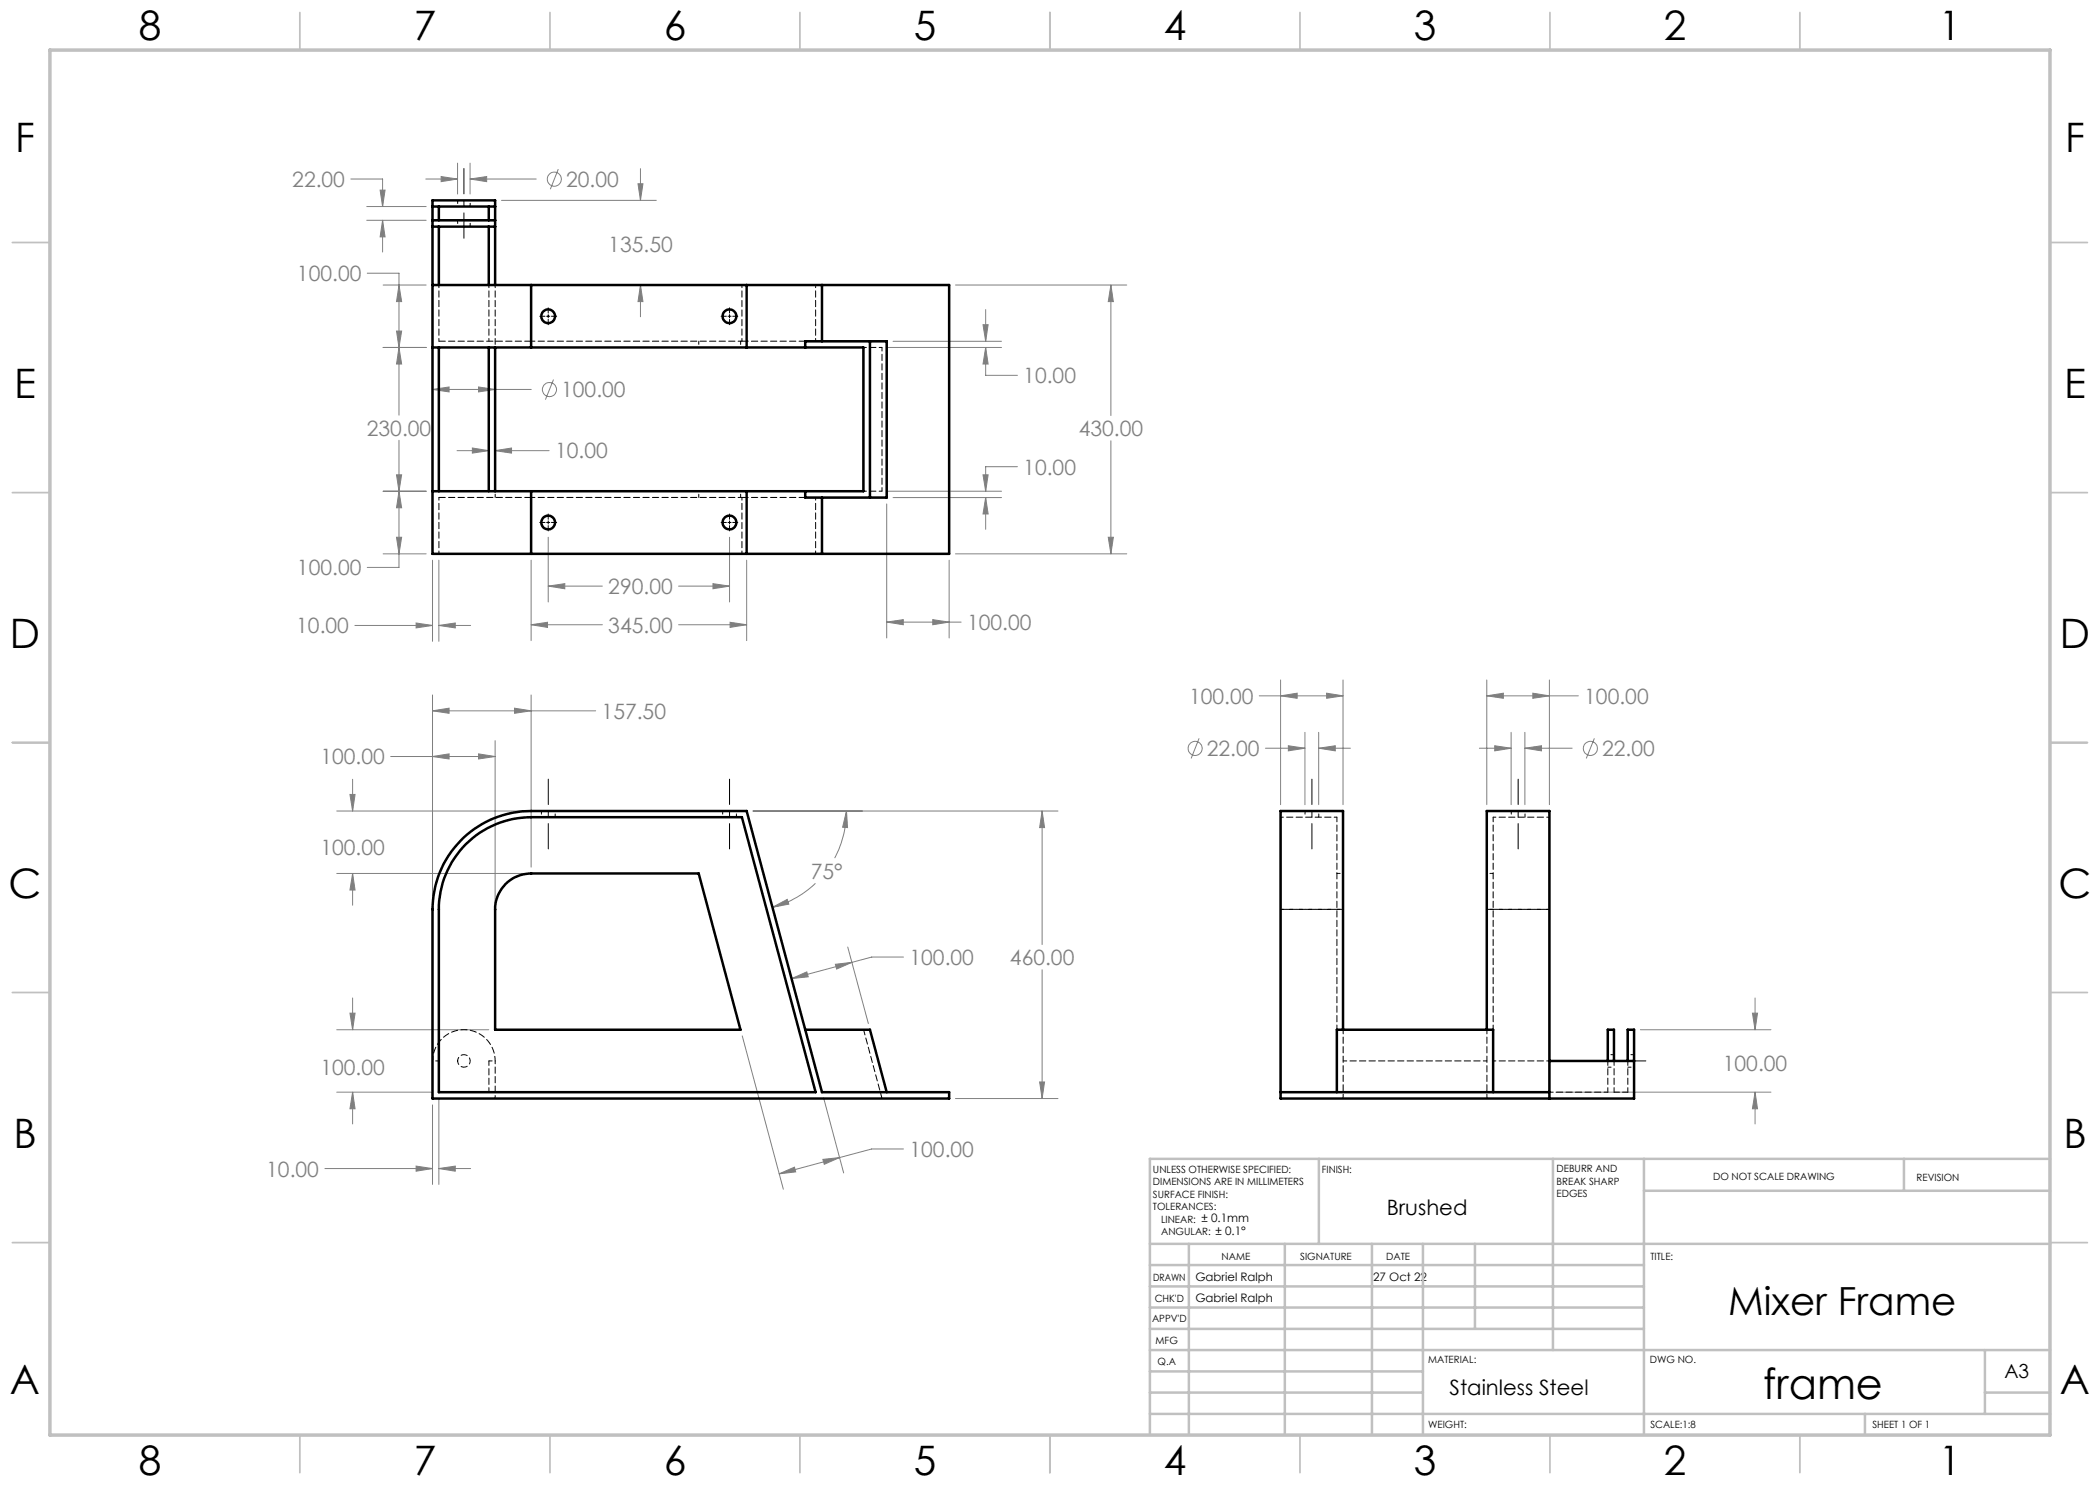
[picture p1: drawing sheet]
<svg xmlns="http://www.w3.org/2000/svg" width="420mm" height="297mm" viewBox="0 0 420 297" stroke-linecap="round" stroke-linejoin="round" font-family="sans-serif">
<g fill="none" stroke="#808080" stroke-width=".2">
<path d="M70.2 35.8h6.3v5.5M76 38h1l-.5 3.3zM85.2 35.8h6.3M88.2 35.3l3.3 .5-3.3 .5zM91.5 32.6v6.2M94 35.8l3.3-.5v1zM94 35.8h13.2M94 32.6v6.2M111.7 33.8l-1.6 4M127.6 36.8h1l-.5 3.3zM128.1 33.7v6.4M73.3 41.3h11.9"/>
<path d="M73.3 44.1h11.9M73.4 54.6h6.4v28.4M76.5 44.1l.5 3.3h-1zM76.5 44.1v6.3M76.6 57h8.6M79.8 57l.5 3.3h-1zM100.3 40.1h31M128.1 57l.5 3.3h-1zM128.1 57v6.4M191.1 57h34.3M222.2 57l.5 3.3h-1zM222.2 57v26.1"/>
<path d="M76.6 69.5h8.6M79.3 66.2h1l-.5 3.3zM79.8 69.5l.5 3.3h-1zM86.5 77.9l3.3-.5v1zM86.5 77.9h19.8M95.7 77.4l3.3 .5-3.3 .5zM99 70.8v10.3M110.7 75.9l-1.6 4M177.7 69.5h22.6M178.6 68.3h21.7M196.6 64.9h1l-.5 3.4zM197.1 69.5l.5 3.3h-1z"/>
<path d="M197.1 69.5v5.6h6.4M197.1 61.9v6.4M76.6 98.2h8.6M79.3 95h1l-.5 3.2zM79.8 98.2l.5 3.4h-1zM79.8 88v25.5h-6.4M91.4 90.1h6.4M94.5 89.6l3.3 .5-3.3 .5zM99 90.1l3.3-.5v1zM99 90.1h10.8M177.7 98.2h22.6M178.6 99.5h21.7"/>
<path d="M196.6 95h1l-.5 3.2zM197.1 99.5l.5 3.3h-1zM197.1 99.5v6.4M203.5 93.3h-6.4v4.9M222.2 88.2v22.6M76.6 110.8h8.6M79.3 107.5h1l-.5 3.3zM86.5 112v16.3M87.8 112v16.3M106.2 112v16.1M109.6 117.2l3.4-.5v1.1zM109.6 107.5v12.9"/>
<path d="M109.6 117.2h10.9M135.7 117.2h10.2M142.6 116.7l3.3 .5-3.3 .6zM145.9 107.5v12.9M149.3 112v16.1M177.3 100.8v26.8M189.8 112v15.6M191.1 110.8h34.3M221.7 107.5h1l-.5 3.3zM71 125.1h15.5M83.2 124.6l3.3 .5-3.3 .5zM86.5 139v41.6"/>
<path d="M87.8 125.1l3.3-.5v1zM87.8 125.1h6.3M106.2 125l3.3-.5v1zM106.2 139v34.4M106.2 125h14.3M135.7 125h13.6M146 124.5l3.3 .5-3.3 .5zM177.3 124.4l3.4-.5v1.1zM177.3 124.4h14.9M186.5 123.9l3.3 .5-3.3 .6zM251.8 139.2h16.8M256.1 139.2l3.3-.6v1.1z"/>
<path d="M256.1 136v24.9M265.3 138.6l3.3 .6-3.3 .5zM268.6 136v24.9M297.4 139.2l3.3-.6v1.1zM297.4 139.2h18.3M297.4 136v24.9M306.6 138.6l3.3 .6-3.3 .5zM309.9 136v24.9M70 158.9h1l-.5 3.3zM70.5 155.9v6.3M78.1 151.3h20.9M86.5 151.3l3.3-.5v1z"/>
<path d="M86.5 142.2l3.3-.6v1.1zM86.5 142.2h32.6M95.7 150.8l3.3 .5-3.3 .5zM99 148.1v32.5M102.9 141.6l3.3 .6-3.3 .5zM239.8 147.7l-1.6 4M253.1 149.6h7.9M257.7 149.2l3.3 .4-3.3 .6zM261 146.5v14.4M263.7 149.6l3.4-.4v1zM263.7 146.5v14.4M263.7 149.6h6.4"/>
<path d="M295.9 149.6h6.3M298.9 149.2l3.3 .4-3.3 .6zM302.2 146.5v14.4M305 149.6l3.3-.4v1zM305 149.6h9.4M305 146.5v14.4M318.9 147.7l-1.6 4M67.3 162.2h37.7M67.3 174.7h37.7M70.5 174.7l.5 3.3h-1zM70.5 174.7v6.3M150.6 162.2h61"/>
<path d="M163.1 176.7a19.5 19.5 0 0 1-8.6 4.8M169.3 162.2l.2 3.3-1-.1zM169.3 162.2a20.1 20.1 0 0 1-2.4 9.4M208.4 162.2l.5 3.3h-1zM208.4 162.2v26.7M70.5 199.6v6.3M154.5 181.5l2.9-1.6 .4 .9zM158.3 195.7l3.1-1.3 .2 1zM167.1 192.9l3.3-.4-3.1 1.3zM169.5 189.4l4.2 15.3M180.7 191.4h-6.4l-16 4.3M208.4 194v25.7"/>
<path d="M351 199.6v6.3M67.3 205.9h30.5M67.3 218.4h19.2M70 202.6h1l-.5 3.3zM70.5 218.4l.5 3.4h-1zM70.5 218.4v6.4M87.8 219.7v17.2M148.4 207.2l8.3 30.6M164.7 219.7l4 14.9M191.1 219.7h20.5M207.9 216.4h1l-.5 3.3zM311.1 218.4h43.1"/>
<path d="M328.1 205.9h26.1M350.5 202.6h1l-.5 3.3zM351 218.4l.5 3.4h-1zM351 218.4v6.4M65 233.7h21.5M83.2 233.2l3.3 .5-3.3 .5zM86.5 221v15.9M87.8 233.7l3.3-.5v1zM87.8 233.7h6.3M155.8 234.8l3.1-1.4 .2 1zM164.6 231.9l3.3-.4-3 1.4zM180.7 229.8h-6.4l-18.5 5"/>
<circle cx="110.9" cy="35.8" r="1.42"/>
<circle cx="109.9" cy="77.9" r="1.42"/>
<circle cx="239" cy="149.7" r="1.41"/>
<circle cx="318.1" cy="149.7" r="1.4"/>
</g>
<path d="M92.8 47.7v-14M109.7 169.8v-14M145.9 169.8v-14M262.4 169.8v-14M303.6 169.8v-14M315.2 212.2h14" fill="none" stroke="#000" stroke-width=".2" stroke-dasharray="15.2 1.3 1.3 1.3" stroke-dashoffset="10.2"/>
<g fill="none" stroke="#000" stroke-width=".2">
<path d="M108 63.2h1M109.3 63.2h.7M109.6 61.6v1M109.6 62.9v.7M109.6 63.9v1M110.3 63.2h1M144.2 63.2h1.1M145.6 63.2h.6M145.9 61.6v1M145.9 62.9v.7M145.9 63.9v1M146.5 63.2h1.1"/>
<path d="M108 104.5h1M109.3 104.5h.7M109.6 102.8v1.1M109.6 104.2v.6M109.6 105.1v1.1M110.3 104.5h1M144.2 104.5h1.1M145.6 104.5h.6M145.9 102.8v1.1M145.9 104.2v.6M145.9 105.1v1.1M146.5 104.5h1.1"/>
</g>
<g fill="none" stroke="#c0c0c0" stroke-width=".35">
<path d="M60 2.5v7.5M110 2.5v7.5M160 2.5v7.5M210 2.5v7.5M260 2.5v7.5M310 2.5v7.5M360 2.5v7.5M2.5 48.5h7.5M410 48.5h7.5M2.5 98.5h7.5M410 98.5h7.5M2.5 148.5h7.5"/>
<path d="M410 148.5h7.5M2.5 198.5h7.5M410 198.5h7.5M2.5 248.5h7.5M410 248.5h7.5M60 287v7.5M110 287v7.5M160 287v7.5M210 287v7.5M260 287v7.5M310 287v7.5M360 287v7.5"/>
</g>
<g fill="none" stroke="#c0c0c0" stroke-width=".5">
<path d="M263.8 231.8v17M310.6 231.8v38.2M328.8 231.8v55.2M328.8 238.2h81.2M380.8 231.8v6.4M410 231.8h-180v55.2M230 248.8h180M230 257.3h98.8M230 253h98.8M237.8 248.8v38.2M257 248.8v38.2M274.4 248.8v38.2"/>
<path d="M284.6 248.8v38.2M295 248.8v17M230 265.8h98.8M230 261.5h98.8M230 278.5h54.6M230 274.3h54.6M230 270h180M397 278.5h13M397 270v12.8M230 282.8h180M373 282.8v4.2"/>
</g>
<path d="M10 10h400v277h-400z" fill="none" stroke="#c0c0c0" stroke-width=".7"/>
<path d="M207.9 216.4h1l-.5 3.3zM208.4 162.2l.5 3.3h-1zM70 202.6h1l-.5 3.3zM70.5 218.4l.5 3.4h-1zM155.8 234.8l3.1-1.4 .2 1zM164.6 231.9l3.3-.4-3 1.4zM167.1 192.9l3.3-.4-3.1 1.3zM158.3 195.7l3.1-1.3 .2 1zM95.7 150.8l3.3 .5-3.3 .5zM86.5 151.3l3.3-.5v1zM70 158.9h1l-.5 3.3zM70.5 174.7l.5 3.3h-1zM86.5 142.2l3.3-.6v1.1zM102.9 141.6l3.3 .6-3.3 .5zM154.5 181.5l2.9-1.6 .4 .9zM169.3 162.2l.2 3.3-1-.1zM87.8 233.7l3.3-.5v1zM83.2 233.2l3.3 .5-3.3 .5zM256.1 139.2l3.3-.6v1.1zM265.3 138.6l3.3 .6-3.3 .5zM306.6 138.6l3.3 .6-3.3 .5zM297.4 139.2l3.3-.6v1.1zM351 218.4l.5 3.4h-1zM350.5 202.6h1l-.5 3.3zM257.7 149.2l3.3 .4-3.3 .6zM263.7 149.6l3.4-.4v1zM298.9 149.2l3.3 .4-3.3 .6zM305 149.6l3.3-.4v1zM86.5 77.9l3.3-.5v1zM95.7 77.4l3.3 .5-3.3 .5zM76 38h1l-.5 3.3zM76.5 44.1l.5 3.3h-1zM222.2 57l.5 3.3h-1zM221.7 107.5h1l-.5 3.3zM79.8 69.5l.5 3.3h-1zM79.3 95h1l-.5 3.2zM109.6 117.2l3.4-.5v1.1zM142.6 116.7l3.3 .5-3.3 .6zM106.2 125l3.3-.5v1zM146 124.5l3.3 .5-3.3 .5zM177.3 124.4l3.4-.5v1.1zM186.5 123.9l3.3 .5-3.3 .6zM88.2 35.3l3.3 .5-3.3 .5zM94 35.8l3.3-.5v1zM79.3 66.2h1l-.5 3.3zM79.8 57l.5 3.3h-1zM79.8 98.2l.5 3.4h-1zM79.3 107.5h1l-.5 3.3zM197.1 69.5l.5 3.3h-1zM196.6 64.9h1l-.5 3.4zM196.6 95h1l-.5 3.2zM197.1 99.5l.5 3.3h-1zM94.5 89.6l3.3 .5-3.3 .5zM99 90.1l3.3-.5v1zM127.6 36.8h1l-.5 3.3zM128.1 57l.5 3.3h-1zM83.2 124.6l3.3 .5-3.3 .5zM87.8 125.1l3.3-.5v1z" fill="#808080"/>
<g fill="none" stroke="#000" stroke-width=".5">
<path d="M86.5 57h19.7M86.5 41.3h12.5M86.5 45.3h12.5M86.5 44.1h12.5M87.8 41.3v2.8M87.8 45.3v11.7M97.8 41.3v2.8M97.8 45.3v11.7M99 57v-16.9h-12.5v70.7h19.7M106.2 57h83.6v53.8h-83.6M106.2 57v12.5M149.3 57v12.5"/>
<path d="M164.4 57v11.3M86.5 69.5h19.7M87.8 69.5v28.7M97.8 69.5v28.7M99 69.5v28.7M106.2 69.5h66.5v28.7h-66.5M161 69.5v-1.2h16.3v31.2h-16.3v-1.3M174 68.3v31.2M86.5 98.2h19.7M106.2 98.2v12.6M149.3 98.2v12.6M164.4 99.5v11.3"/>
<path d="M92.6 167.6a19.8 19.8 0 0 1 13.6-5.4h43.1l15.1 56.2h25.4v1.3h-103.3v-37.8a19.8 19.8 0 0 1 6.1-14.3zM93.2 168.8a18.6 18.6 0 0 1 13-5.4h42.2l14.7 55h-75.3v-36.5a18.6 18.6 0 0 1 5.4-13.1zM101.1 176.8a7.5 7.5 0 0 1 5.1-2.1h33.5l8.4 31.2h-49.1v-24a7.1 7.1 0 0 1 2.1-5.1zM161 205.9h13l3.3 12.5M256.1 218.4h53.8M267.4 218.4v-12.5h31.2v12.5M268.6 205.9v-43.7h-12.5v57.5h70.7v-7.5M297.4 205.9v-43.7h12.5v57.5M309.9 212.2h16.9M321.6 212.2v-6.3h1.2v6.3M325.5 212.2v-6.3h1.3v6.3"/>
<circle cx="109.6" cy="63.3" r="1.38"/>
<circle cx="145.9" cy="63.3" r="1.38"/>
<circle cx="109.6" cy="104.5" r="1.37"/>
<circle cx="145.9" cy="104.5" r="1.37"/>
</g>
<g fill="none" stroke="#000" stroke-width=".2" stroke-dasharray="1.3 .6" stroke-dashoffset=".6">
<path d="M91.5 40.1v1.2M91.5 44.1v1.2M94 41.3v-1.2M94 45.3v-1.2M99 68.2v1.3M106.2 68.2v1.3M139.8 68.2v1.3M148.1 68.2v1.3M99 99.5v-1.3M106.2 99.5v-1.3M139.8 99.5v-1.3M148.1 99.5v-1.3"/>
<path d="M108.3 162.2v1.2M111 163.4v-1.2M144.5 162.2v1.2M147.3 163.4v-1.2M261 162.2v1.2M263.8 163.4v-1.2M267.4 174.7h1.2M298.6 174.7h-1.2M302.3 162.2v1.2M305 163.4v-1.2M267.4 181.9h1.2M298.6 181.9h-1.2"/>
<path d="M87.8 212.2h-1.3M97.8 212.2h1.2M321.6 213.4h1.2M322.8 212.2h-1.2M322.8 210.9h-1.2M325.6 213.4h1.2M326.8 212.2h-1.2M326.8 210.9h-1.2"/>
</g>
<path d="M97.8 218.4v-6.2M268.6 219.7v-13.8M297.4 205.9v13.8M321.6 218.4v-6.2M322.8 212.2v6.2M325.6 212.2v6.2" fill="none" stroke="#000" stroke-width=".2" stroke-dasharray="1.3 .6" stroke-dashoffset=".4"/>
<g fill="none" stroke="#000" stroke-width=".2" stroke-dasharray="1.3 .6" stroke-dashoffset=".7">
<path d="M87.8 57v11.2M106.2 57v11.2M148.4 57v11.2M163.1 57v11.2M97.8 68.2v-11.2M99 68.2v-11.2M172.7 69.5h3.7M163.1 99.5v11.2M176.4 98.2h-3.7M87.8 110.7v-11.2M106.2 110.7v-11.2M148.4 110.7v-11.2"/>
<path d="M256.1 163.4h11.3M309.9 163.4h-11.3M256.1 181.9h11.3M309.9 181.9h-11.3M99 212.2v7.5M298.6 212.2h11.3"/>
</g>
<path d="M176.4 219.7l-3.7-13.8M322.8 218.4h2.8" fill="none" stroke="#000" stroke-width=".2" stroke-dasharray="1.3 .6" stroke-dashoffset=".2"/>
<path d="M148.4 68.2h-42.2M148.4 99.5h-42.2M176.4 98.2v-28.7M91.5 212.2a1.25 1.25 0 0 1 1.8-1.1 1.25 1.25 0 0 1 .2 2.1 1.25 1.25 0 0 1-1.9-.8l-.1-.2M268.6 212.2h28.8M309.9 218.4h11.7" fill="none" stroke="#000" stroke-width=".2" stroke-dasharray="1.3 .6" stroke-dashoffset=".5"/>
<path d="M86.5 212.2a6.2 6.2 0 0 1 6.3-6.3 6.2 6.2 0 0 1 6.2 6.3M267.4 205.9v-42.5M298.6 205.9v-42.5" fill="none" stroke="#000" stroke-width=".2" stroke-dasharray="1.3 .6" stroke-dashoffset=".3"/>
<path d="M256.1 181.9h12.5M309.9 181.9h-12.5" fill="none" stroke="#000" stroke-width=".2" stroke-dasharray="1.3 .6" stroke-dashoffset=".1"/>
<path d="M106.2 68.2h-18.4M161.1 68.2h-12.7M106.2 99.5h-18.4M161.1 99.5h-12.7" fill="none" stroke="#000" stroke-width=".2" stroke-dasharray="1.3 .6"/>
<text font-size="8.5" x="352.7" y="279.7">frame</text>
<g font-size="8.1">
<text x="27.8" y="8">8</text>
<text x="82.8" y="8">7</text>
<text x="132.8" y="8">6</text>
<text x="182.8" y="8">5</text>
<text x="232.8" y="8">4</text>
<text x="282.8" y="8">3</text>
<text x="332.8" y="8">2</text>
<text x="387.8" y="8">1</text>
<text x="3" y="30.4">F</text>
<text x="413" y="30.4">F</text>
<text x="2.8" y="79.6">E</text>
<text x="412.8" y="79.6">E</text>
<text x="2" y="129.6">D</text>
<text x="412" y="129.6">D</text>
<text x="1.7" y="179.6">C</text>
<text x="411.7" y="179.6">C</text>
<text x="2.7" y="229.6">B</text>
<text x="412.7" y="229.6">B</text>
<text x="2" y="278.9">A</text>
<text x="412" y="278.9">A</text>
<text x="27.8" y="295">8</text>
<text x="82.8" y="295">7</text>
<text x="132.8" y="295">6</text>
<text x="182.8" y="295">5</text>
<text x="232.8" y="295">4</text>
<text x="282.8" y="295">3</text>
<text x="332.8" y="295">2</text>
<text x="387.8" y="295">1</text>
</g>
<text font-size="7.8" x="345.6" y="262.9">Mixer Frame</text>
<g font-size="4.2" fill="#808080">
<text x="58.5" y="37.4">22.00</text>
<text x="113.2" y="37.4">20.00</text>
<text x="121.7" y="50.3">135.50</text>
<text x="59.4" y="56.2">100.00</text>
<text x="204.7" y="76.6">10.00</text>
<text x="112.2" y="79.5">100.00</text>
<text x="73.4" y="87.1">230.00</text>
<text x="215.7" y="87.2">430.00</text>
<text x="111" y="91.7">10.00</text>
<text x="204.7" y="94.9">10.00</text>
<text x="59.4" y="115.1">100.00</text>
<text x="121.7" y="118.8">290.00</text>
<text x="59.2" y="126.7">10.00</text>
<text x="121.7" y="126.5">345.00</text>
<text x="193.4" y="126">100.00</text>
<text x="120.3" y="143.7">157.50</text>
<text x="237.8" y="140.7">100.00</text>
<text x="316.9" y="140.7">100.00</text>
<text x="64.1" y="152.9">100.00</text>
<text x="241.4" y="151.2">22.00</text>
<text x="320.4" y="151.2">22.00</text>
<text x="64.1" y="170.9">100.00</text>
<text x="162.1" y="175.7">75°</text>
<text x="181.9" y="193">100.00</text>
<text x="202" y="193">460.00</text>
<text x="64.1" y="214.9">100.00</text>
<text x="344.6" y="214.1">100.00</text>
<text x="181.9" y="231.4">100.00</text>
<text x="53.3" y="235.3">10.00</text>
</g>
<g font-size="4.2">
<text x="277.3" y="242.9">Brushed</text>
<text x="289.9" y="279.1">Stainless Steel</text>
</g>
<text font-size="3.9" x="400.9" y="275.5">A3</text>
<g font-size="2.3">
<text x="240.3" y="244.5">± 0.1mm</text>
<text x="243.1" y="247.1">± 0.1°</text>
<text x="239.1" y="256.2">Gabriel Ralph</text>
<text x="274.6" y="256.2">27 Oct 22</text>
<text x="239.1" y="260.5">Gabriel Ralph</text>
</g>
<g font-size="2">
<text x="230.6" y="234.6">UNLESS OTHERWISE SPECIFIED:</text>
<text x="230.6" y="237.1">DIMENSIONS ARE IN MILLIMETERS</text>
<text x="230.6" y="239.6">SURFACE FINISH:</text>
<text x="264.4" y="234.6">FINISH:</text>
<text x="311.3" y="234.5">DEBURR AND</text>
<text x="311.3" y="237">BREAK SHARP</text>
<text x="311.3" y="239.5">EDGES</text>
<text x="342.6" y="236">DO NOT SCALE DRAWING</text>
<text x="383.3" y="236.2">REVISION</text>
<text x="230.6" y="242.1">TOLERANCES:</text>
<text x="232.2" y="244.6">LINEAR:</text>
<text x="232.2" y="247.1">ANGULAR:</text>
<text x="244.3" y="252">NAME</text>
<text x="260" y="251.9">SIGNATURE</text>
<text x="277.2" y="251.9">DATE</text>
<text x="330.1" y="251.9">TITLE:</text>
<text x="230.6" y="256.1">DRAWN</text>
<text x="230.9" y="260.3">CHK'D</text>
<text x="230.4" y="264.4">APPV'D</text>
<text x="231.1" y="268.8">MFG</text>
<text x="231.5" y="273">Q.A</text>
<text x="285.6" y="272.5">MATERIAL:</text>
<text x="330" y="272.5">DWG NO.</text>
<text x="285.6" y="285.5">WEIGHT:</text>
<text x="330.1" y="285.6">SCALE:1:8</text>
<text x="374.5" y="285.6">SHEET 1 OF 1</text>
</g>
</svg>
